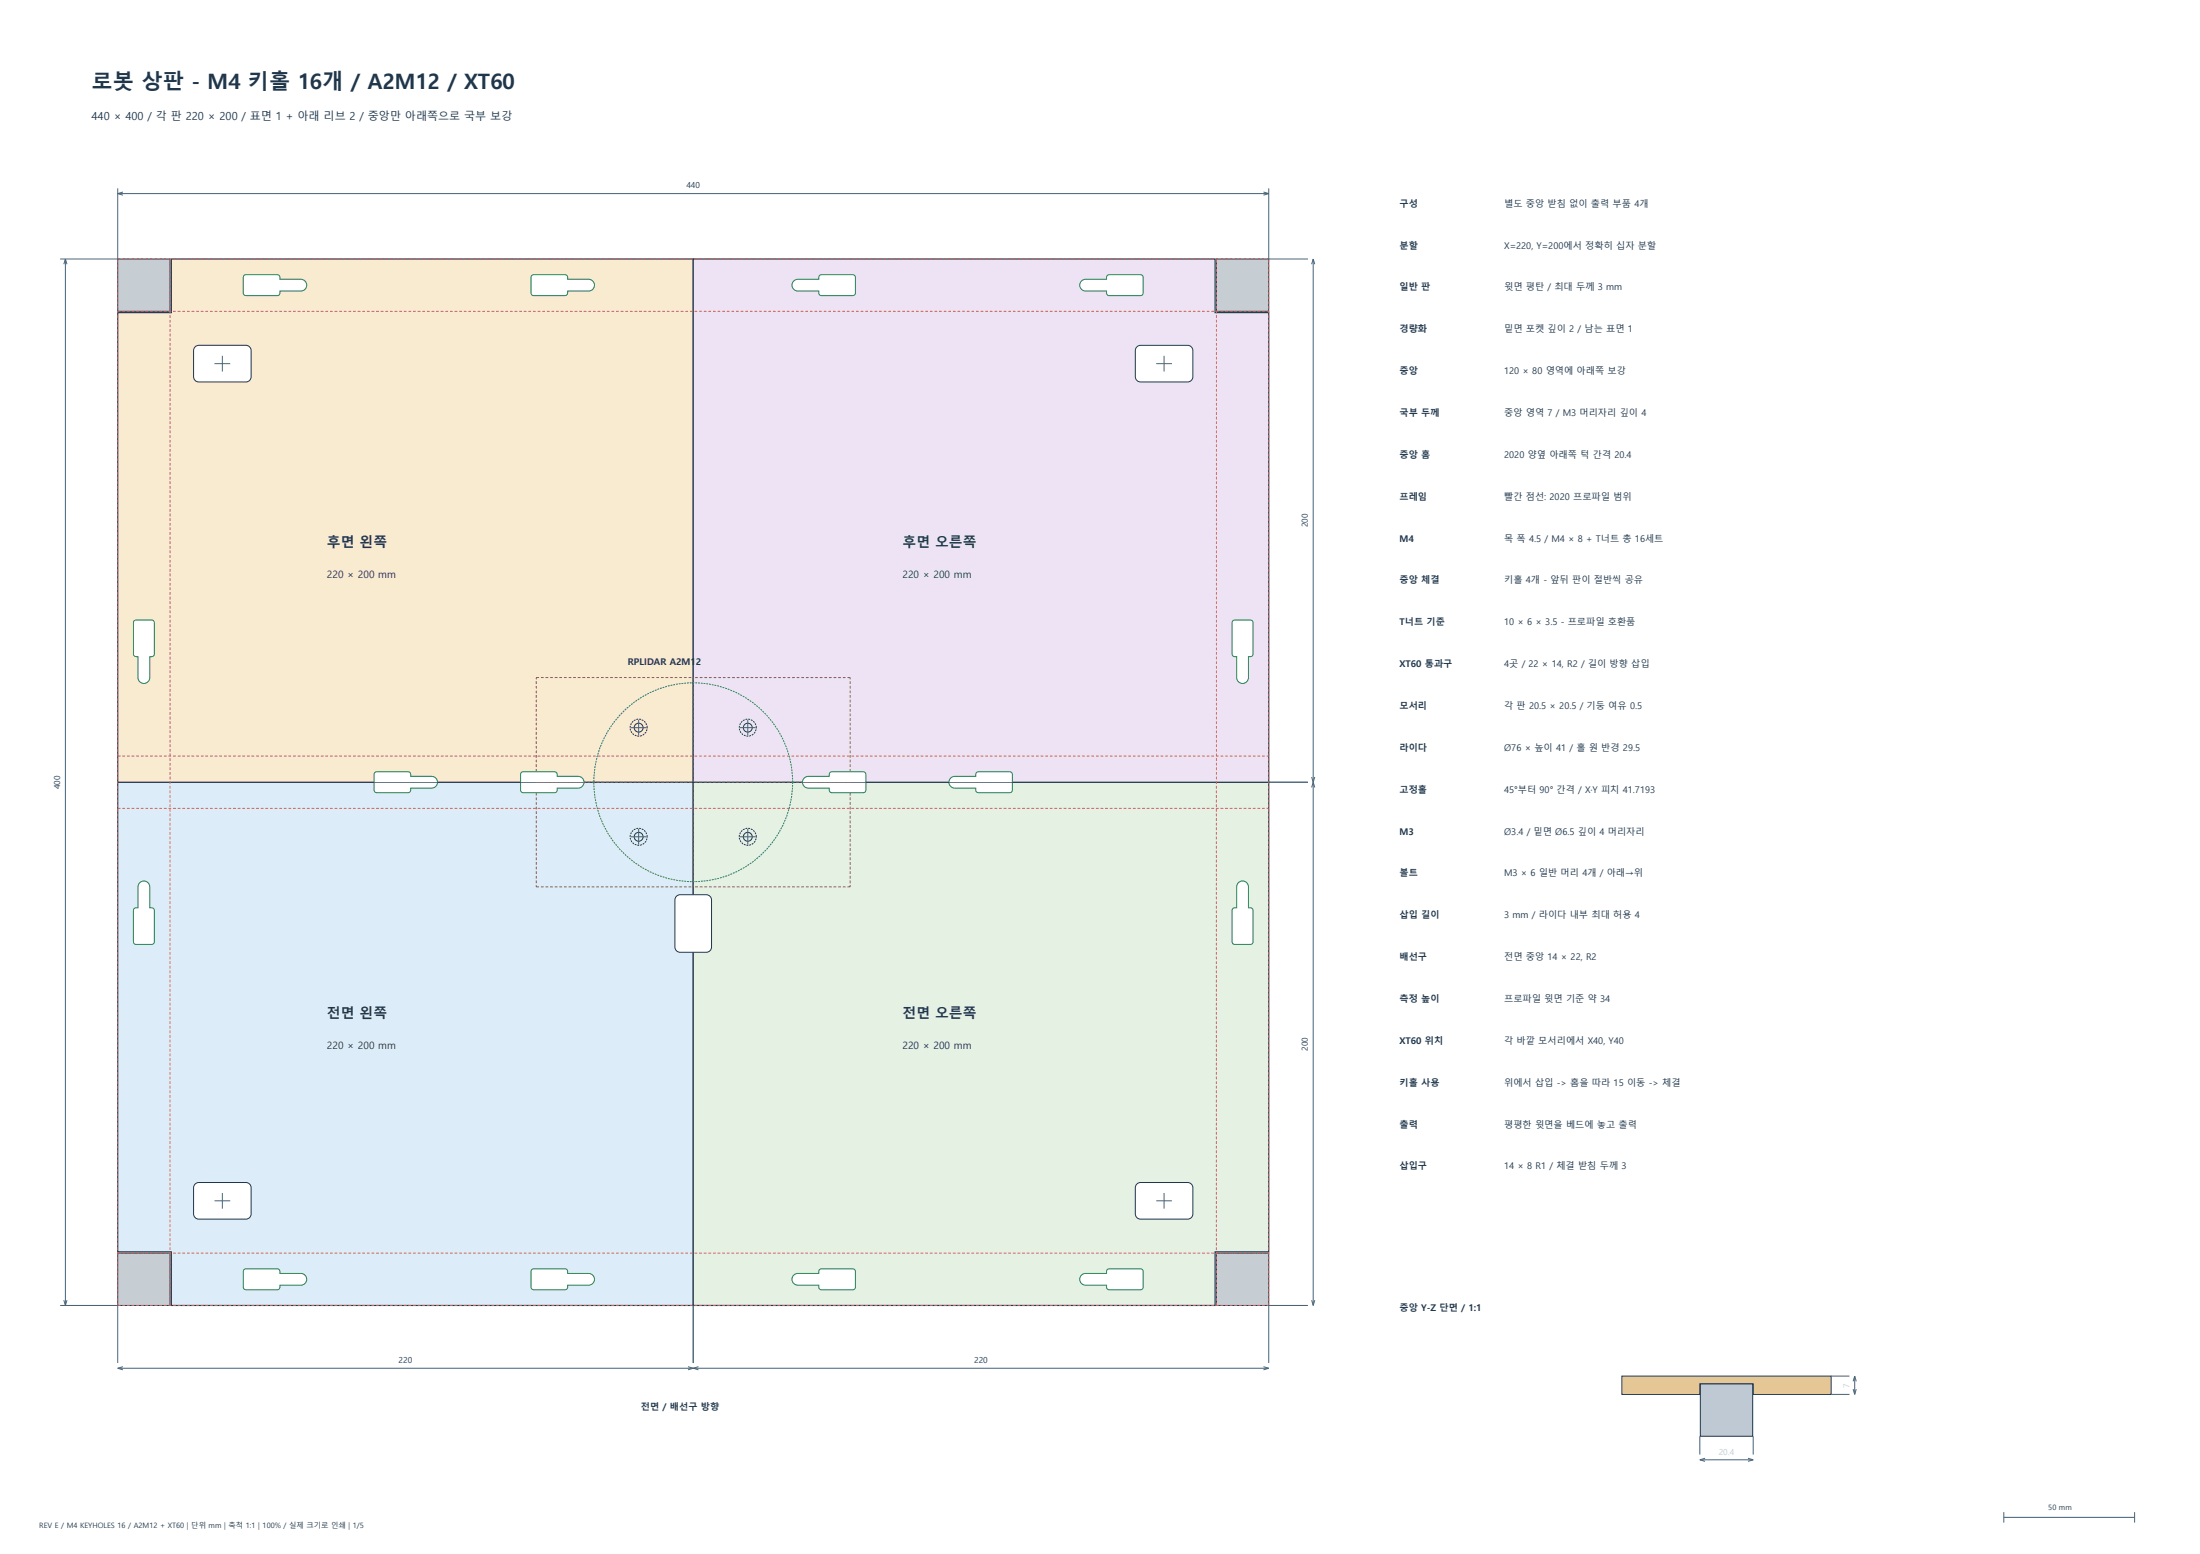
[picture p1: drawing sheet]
<svg xmlns="http://www.w3.org/2000/svg" width="841mm" height="594mm" viewBox="0 0 841 594" stroke-linecap="round" stroke-linejoin="round" font-family="sans-serif">
<path d="M45 299h220v200h-199.5v-20.5h-20.5z" fill-rule="evenodd" fill="#dcecf8" stroke="#20364b" stroke-width=".45"/>
<path d="M74.6 452.6l1.4-.6h18l1 .3 .7 .7 .3 1v10l-.3 1-.7 .7-1 .3h-18l-1-.3-.7-.7-.3-1v-10z" fill-rule="evenodd" fill="#fff" stroke="#20364b" stroke-width=".38"/>
<path d="M82 459h6M85 456v6" fill="none" stroke="#45627a" stroke-width=".38"/>
<path d="M205 299h60v40h-60z" fill="none" stroke="#897044" stroke-width=".38" stroke-dasharray="1.1 .7" stroke-linecap="butt"/>
<g fill="#fff" stroke="#208251" stroke-width=".38">
<path d="M93.3 485.3l.7-.3h12l.9 .5 .1 1.3h8a2.25 2.25 0 0 1 2.3 2.2 2.25 2.25 0 0 1-2.3 2.3h-8l-.1 1.2-.9 .5h-12a1 1 0 0 1-1-1v-6z" fill-rule="evenodd"/>
<path d="M203.3 485.3l.7-.3h12l.9 .5 .1 1.3h8a2.25 2.25 0 0 1 2.2 2.2 2.25 2.25 0 0 1-2.2 2.3h-8a1.35 1.35 0 0 1-.6 1.6l-12.4 .1a1 1 0 0 1-1-1v-6z" fill-rule="evenodd"/>
<path d="M53.4 337.4a2.25 2.25 0 0 1 2.5-.5 2.25 2.25 0 0 1 1.4 2.1v8a1.35 1.35 0 0 1 1.6 .6v12.9l-.9 .5h-6a1 1 0 0 1-1-1v-12l.5-.9 1.3-.1v-8z" fill-rule="evenodd"/>
<path d="M143 299h24.3a2.25 2.25 0 0 1-2.3 2.3h-8a1.35 1.35 0 0 1-.6 1.6l-12.7 .1-.7-.7z" fill-rule="evenodd"/>
<path d="M199 299h24.2a2.25 2.25 0 0 1-2.2 2.3h-8l-.1 1.2-.9 .5h-12a1 1 0 0 1-1-1z" fill-rule="evenodd"/>
</g>
<circle cx="244.1" cy="319.9" r="1.7" fill="none" stroke="#20364b" stroke-width=".38"/>
<path d="M247.4 319.9a3.3 3.3 0 0 0-4.7-3 3.3 3.3 0 0 0-.5 5.5 3.3 3.3 0 0 0 5.1-1.9l.1-.6" fill="none" stroke="#20364b" stroke-width=".38" stroke-dasharray=".7 .4" stroke-linecap="butt"/>
<path d="M241.1 319.9h6M244.1 316.9v6" fill="none" stroke="#45627a" stroke-width=".38"/>
<path d="M45 479h20v20h-20z" fill-rule="evenodd" fill="#c6ced4" stroke="#20364b" stroke-width=".38"/>
<path d="M265 299h220v179.5h-20.5v20.5h-199.5z" fill-rule="evenodd" fill="#e5f1e3" stroke="#20364b" stroke-width=".45"/>
<path d="M434.6 452.6l1.4-.6h18l1 .3 .7 .7 .3 1v10l-.3 1-.7 .7-1 .3h-18l-1-.3-.7-.7-.3-1v-10z" fill-rule="evenodd" fill="#fff" stroke="#20364b" stroke-width=".38"/>
<path d="M442 459h6M445 456v6" fill="none" stroke="#45627a" stroke-width=".38"/>
<path d="M265 299h60v40h-60z" fill="none" stroke="#897044" stroke-width=".38" stroke-dasharray="1.1 .7" stroke-linecap="butt"/>
<g fill="#fff" stroke="#208251" stroke-width=".38">
<path d="M413.4 487.4l1.6-.6h8l.1-1.3 .9-.5h12.3l.6 .5 .1 .5v6a1 1 0 0 1-1 1h-12l-.9-.5-.1-1.2h-8a2.25 2.25 0 0 1-2.1-1.4 2.25 2.25 0 0 1 .5-2.5z" fill-rule="evenodd"/>
<path d="M303.4 487.4l1.6-.6h8a1.35 1.35 0 0 1 .6-1.7l12.4-.1a1 1 0 0 1 1 1v6a1 1 0 0 1-1 1h-12a1 1 0 0 1-1-1v-.7h-8a2.25 2.25 0 0 1-2.1-1.4 2.25 2.25 0 0 1 .5-2.5z" fill-rule="evenodd"/>
<path d="M473.4 337.4a2.25 2.25 0 0 1 2.5-.5 2.25 2.25 0 0 1 1.4 2.1v8a1.35 1.35 0 0 1 1.6 .6l.1 12.4a1 1 0 0 1-1 1h-6a1 1 0 0 1-1-1v-12a1 1 0 0 1 1-1h.8v-8z" fill-rule="evenodd"/>
<path d="M362.8 299h24.2v3a1 1 0 0 1-1 1h-12l-.9-.5-.1-1.2h-8a2.25 2.25 0 0 1-2.2-2.3z" fill-rule="evenodd"/>
<path d="M306.8 299h24.2v3.3l-.3 .4-.7 .3h-12l-.9-.5-.1-1.2h-8a2.25 2.25 0 0 1-2.2-2.3z" fill-rule="evenodd"/>
</g>
<circle cx="285.9" cy="319.9" r="1.7" fill="none" stroke="#20364b" stroke-width=".38"/>
<path d="M289.1 319.9a3.3 3.3 0 0 0-4.7-3 3.3 3.3 0 0 0-.5 5.5 3.3 3.3 0 0 0 5.1-1.9l.1-.6" fill="none" stroke="#20364b" stroke-width=".38" stroke-dasharray=".7 .4" stroke-linecap="butt"/>
<path d="M282.9 319.9h6M285.9 316.9v6" fill="none" stroke="#45627a" stroke-width=".38"/>
<path d="M465 479h20v20h-20z" fill-rule="evenodd" fill="#c6ced4" stroke="#20364b" stroke-width=".38"/>
<path d="M65.5 99h199.5v200h-220v-179.5h20.5z" fill-rule="evenodd" fill="#f9ebcf" stroke="#20364b" stroke-width=".45"/>
<path d="M74.6 132.6l1.4-.6h18l1 .3 .7 .7 .3 1v10l-.3 1-.7 .7-1 .3h-18l-1-.3-.7-.7-.3-1v-10z" fill-rule="evenodd" fill="#fff" stroke="#20364b" stroke-width=".38"/>
<path d="M82 139h6M85 136v6" fill="none" stroke="#45627a" stroke-width=".38"/>
<path d="M205 259h60v40h-60z" fill="none" stroke="#897044" stroke-width=".38" stroke-dasharray="1.1 .7" stroke-linecap="butt"/>
<g fill="#fff" stroke="#208251" stroke-width=".38">
<path d="M93.3 105.3l.7-.3h12a1 1 0 0 1 1 1v.8h8a2.25 2.25 0 0 1 2.3 2.2 2.25 2.25 0 0 1-2.3 2.3h-8l-.1 1.2-.9 .5h-12.3l-.6-.5-.1-.5v-6z" fill-rule="evenodd"/>
<path d="M203.3 105.3l.7-.3h12a1 1 0 0 1 1 1v.8h8a2.25 2.25 0 0 1 2.2 2.2 2.25 2.25 0 0 1-2.2 2.3h-8l-.1 1.2-.9 .5h-12.3l-.6-.5-.1-.5v-6z" fill-rule="evenodd"/>
<path d="M51.3 237.3l.7-.3h6l.9 .5 .1 12.5a1 1 0 0 1-1 1h-.7v8a2.25 2.25 0 0 1-2.3 2.3 2.25 2.25 0 0 1-2.2-2.3v-8l-1.3-.1-.5-.9v-12z" fill-rule="evenodd"/>
<path d="M143.3 295.3l.7-.3h12a1 1 0 0 1 1 1v.8h8a2.12 2.12 0 0 1 2.2 2.3h-24.2v-3.1z" fill-rule="evenodd"/>
<path d="M199.3 295.3l.7-.3h12l.9 .5 .1 1.3h8a2.12 2.12 0 0 1 2.2 2.3h-24.2v-3.1z" fill-rule="evenodd"/>
</g>
<circle cx="244.1" cy="278.1" r="1.7" fill="none" stroke="#20364b" stroke-width=".38"/>
<path d="M247.4 278.1a3.3 3.3 0 0 0-4.7-2.9 3.3 3.3 0 0 0-.5 5.5 3.3 3.3 0 0 0 5.1-1.9l.1-.7" fill="none" stroke="#20364b" stroke-width=".38" stroke-dasharray=".7 .4" stroke-linecap="butt"/>
<path d="M241.1 278.1h6M244.1 275.1v6" fill="none" stroke="#45627a" stroke-width=".38"/>
<path d="M45 99h20v20h-20z" fill-rule="evenodd" fill="#c6ced4" stroke="#20364b" stroke-width=".38"/>
<path d="M265 99h199.5v20.5h20.5v179.5h-220z" fill-rule="evenodd" fill="#eee3f5" stroke="#20364b" stroke-width=".45"/>
<path d="M434.6 132.6l1.4-.6h18l1 .3 .7 .7 .3 1v10l-.3 1-.7 .7-1 .3h-18l-1-.3-.7-.7-.3-1v-10z" fill-rule="evenodd" fill="#fff" stroke="#20364b" stroke-width=".38"/>
<path d="M442 139h6M445 136v6" fill="none" stroke="#45627a" stroke-width=".38"/>
<path d="M265 259h60v40h-60z" fill="none" stroke="#897044" stroke-width=".38" stroke-dasharray="1.1 .7" stroke-linecap="butt"/>
<g fill="#fff" stroke="#208251" stroke-width=".38">
<path d="M413.4 107.4l1.6-.6h8l.1-1.3 .9-.5h12a1 1 0 0 1 1 1v6a1 1 0 0 1-1 1h-12l-.9-.5-.1-1.2h-8a2.25 2.25 0 0 1-2.1-1.4 2.25 2.25 0 0 1 .5-2.5z" fill-rule="evenodd"/>
<path d="M303.4 107.4l1.6-.6h8a1.35 1.35 0 0 1 .6-1.7l12.4-.1a1 1 0 0 1 1 1v6l-.5 .9-12.5 .1a1 1 0 0 1-1-1v-.7h-8a2.25 2.25 0 0 1-2.1-1.4 2.25 2.25 0 0 1 .5-2.5z" fill-rule="evenodd"/>
<path d="M471.3 237.3l.7-.3h6l.5 .1 .5 .6v12.3l-.5 .9-1.2 .1v8a2.25 2.25 0 0 1-2.3 2.3 2.25 2.25 0 0 1-2.2-2.3v-8a1.35 1.35 0 0 1-1.7-.6l-.1-12.4z" fill-rule="evenodd"/>
<path d="M363.4 297.4l1.6-.6h8a1.35 1.35 0 0 1 .6-1.7l12.4-.1a1 1 0 0 1 1 1v3.1h-24.2v-.7z" fill-rule="evenodd"/>
<path d="M307.4 297.4l1.6-.6h8l.1-1.3 .9-.5h12l.7 .3 .3 .4v3.4h-24.2v-.7z" fill-rule="evenodd"/>
</g>
<circle cx="285.9" cy="278.1" r="1.7" fill="none" stroke="#20364b" stroke-width=".38"/>
<path d="M289.1 278.1a3.3 3.3 0 0 0-4.7-2.9 3.3 3.3 0 0 0-.5 5.5 3.3 3.3 0 0 0 5.1-1.9l.1-.7" fill="none" stroke="#20364b" stroke-width=".38" stroke-dasharray=".7 .4" stroke-linecap="butt"/>
<path d="M282.9 278.1h6M285.9 275.1v6" fill="none" stroke="#45627a" stroke-width=".38"/>
<path d="M465 99h20v20h-20z" fill-rule="evenodd" fill="#c6ced4" stroke="#20364b" stroke-width=".38"/>
<path d="M45 99h440M45 119h440M45 289h440M45 309h440M45 479h440M45 499h440M45 499v-400M65 499v-400M465 499v-400M485 499v-400" fill="none" stroke="#c86161" stroke-width=".38" stroke-dasharray="1.1 .7" stroke-linecap="butt"/>
<path d="M303 299a38 38 0 0 0-56.3-33.3 38 38 0 0 0-2.2 65.3 38 38 0 0 0 58.4-29.4l.1-2.6" fill="none" stroke="#267b5c" stroke-width=".38" stroke-dasharray=".7 .4" stroke-linecap="butt"/>
<path d="M258.6 342.6l1.4-.6h10l1 .3 .7 .7 .3 1v18l-.3 1-.7 .7-1 .3h-10l-1-.3-.7-.7-.3-1v-18z" fill-rule="evenodd" fill="#fff" stroke="#20364b" stroke-width=".38"/>
<g fill="none" stroke="#45627a" stroke-width=".38">
<path d="M45 72v27h-22M45 74h440M45 74l2 .6M47 73.4l-2 .6M483 73.4l2 .6M485 72v27h15M485 74l-2 .6M25 99v400M25 99l-.6 2M25 99l.6 2M502 99v400M502 99l-.6 2"/>
<path d="M502 99l.6 2M485 299h15M501.4 297l1.2 4M502.6 297l-1.2 4M23 499h22v22M24.4 497l.6 2M25.6 497l-.6 2M265 499v22M500 499h-15v22M501.4 497l.6 2M502.6 497l-.6 2M45 523h440"/>
<path d="M45 523l2 .6M47 522.4l-2 .6M263 522.4l4 1.2M267 522.4l-4 1.2M483 522.4l2 .6M485 523l-2 .6"/>
</g>
<path d="M620 526h80v7h-29.8v-4h-20.4v4h-29.8z" fill-rule="evenodd" fill="#e4c795" stroke="#20364b" stroke-width=".38"/>
<path d="M650 529h20v20h-20z" fill-rule="evenodd" fill="#bfc9d3" stroke="#20364b" stroke-width=".38"/>
<g fill="none" stroke="#45627a" stroke-width=".38">
<path d="M700 533h7M700 526h7M708.4 531l.6 2M709 526v7M709 526l-.6 2M709 526l.6 2M709.6 531l-.6 2M649.8 549v7M649.8 558h20.4M649.8 558l2 .6M651.8 557.4l-2 .6M668.2 557.4l2 .6"/>
<path d="M670.2 549v7M670.2 558l-2 .6M766 578v4M816 578v4"/>
</g>
<path d="M766 580h50" fill="none" stroke="#45627a" stroke-width=".4"/>
<text font-size="8.1" fill="#20364b" x="35" y="34">로봇 상판 - M4 키홀 16개 / A2M12 / XT60</text>
<g font-size="5.3" fill="#20364b">
<text x="125" y="209">후면 왼쪽</text>
<text x="345" y="209">후면 오른쪽</text>
<text x="125" y="389">전면 왼쪽</text>
<text x="345" y="389">전면 오른쪽</text>
</g>
<text font-size="4.2" fill="#20364b" x="35" y="46">440 × 400 / 각 판 220 × 200 / 표면 1 + 아래 리브 2 / 중앙만 아래쪽으로 국부 보강</text>
<g font-size="3.9" fill="#20364b">
<text x="125" y="221">220 × 200 mm</text>
<text x="345" y="221">220 × 200 mm</text>
<text x="125" y="401">220 × 200 mm</text>
<text x="345" y="401">220 × 200 mm</text>
</g>
<g font-size="3.5" fill="#20364b">
<text x="535" y="79">구성</text>
<text x="575" y="79">별도 중앙 받침 없이 출력 부품 4개</text>
<text x="535" y="95">분할</text>
<text x="575" y="95">X=220, Y=200에서 정확히 십자 분할</text>
<text x="535" y="111">일반 판</text>
<text x="575" y="111">윗면 평탄 / 최대 두께 3 mm</text>
<text x="535" y="127">경량화</text>
<text x="575" y="127">밑면 포켓 깊이 2 / 남는 표면 1</text>
<text x="535" y="143">중앙</text>
<text x="575" y="143">120 × 80 영역에 아래쪽 보강</text>
<text x="535" y="159">국부 두께</text>
<text x="575" y="159">중앙 영역 7 / M3 머리자리 깊이 4</text>
<text x="535" y="175">중앙 홈</text>
<text x="575" y="175">2020 양옆 아래쪽 턱 간격 20.4</text>
<text x="535" y="191">프레임</text>
<text x="575" y="191">빨간 점선: 2020 프로파일 범위</text>
<text x="535" y="207">M4</text>
<text x="575" y="207">목 폭 4.5 / M4 × 8 + T너트 총 16세트</text>
<text x="535" y="223">중앙 체결</text>
<text x="575" y="223">키홀 4개 - 앞뒤 판이 절반씩 공유</text>
<text x="535" y="239">T너트 기준</text>
<text x="575" y="239">10 × 6 × 3.5 - 프로파일 호환품</text>
<text x="240" y="254">RPLIDAR A2M12</text>
<text x="535" y="255">XT60 통과구</text>
<text x="575" y="255">4곳 / 22 × 14, R2 / 길이 방향 삽입</text>
<text x="535" y="271">모서리</text>
<text x="575" y="271">각 판 20.5 × 20.5 / 기둥 여유 0.5</text>
<text x="535" y="287">라이다</text>
<text x="575" y="287">Ø76 × 높이 41 / 홀 원 반경 29.5</text>
<text x="535" y="303">고정홀</text>
<text x="575" y="303">45°부터 90° 간격 / X·Y 피치 41.7193</text>
<text x="535" y="319">M3</text>
<text x="575" y="319">Ø3.4 / 밑면 Ø6.5 깊이 4 머리자리</text>
<text x="535" y="335">볼트</text>
<text x="575" y="335">M3 × 6 일반 머리 4개 / 아래→위</text>
<text x="535" y="351">삽입 길이</text>
<text x="575" y="351">3 mm / 라이다 내부 최대 허용 4</text>
<text x="535" y="367">배선구</text>
<text x="575" y="367">전면 중앙 14 × 22, R2</text>
<text x="535" y="383">측정 높이</text>
<text x="575" y="383">프로파일 윗면 기준 약 34</text>
<text x="535" y="399">XT60 위치</text>
<text x="575" y="399">각 바깥 모서리에서 X40, Y40</text>
<text x="535" y="415">키홀 사용</text>
<text x="575" y="415">위에서 삽입 -&gt; 홈을 따라 15 이동 -&gt; 체결</text>
<text x="535" y="431">출력</text>
<text x="575" y="431">평평한 윗면을 베드에 놓고 출력</text>
<text x="535" y="447">삽입구</text>
<text x="575" y="447">14 × 8 R1 / 체결 받침 두께 3</text>
<text x="535" y="501">중앙 Y-Z 단면 / 1:1</text>
<text x="245" y="539">전면 / 배선구 방향</text>
</g>
<g font-size="3.2" fill="#20364b">
<text x="262.4" y="72">440</text>
<text x="500" y="201.6" transform="rotate(-90 500 201.6)">200</text>
<text x="23" y="301.6" transform="rotate(-90 23 301.6)">400</text>
<text x="500" y="401.6" transform="rotate(-90 500 401.6)">200</text>
<text x="152.4" y="521">220</text>
<text x="372.4" y="521">220</text>
</g>
<g font-size="3.2" fill="#bfc9d3">
<text x="707" y="530.4" transform="rotate(-90 707 530.4)">7</text>
<text x="657" y="556">20.4</text>
</g>
<g font-size="2.8" fill="#20364b">
<text x="783" y="577">50 mm</text>
<text x="15" y="584">REV E / M4 KEYHOLES 16 / A2M12 + XT60 | 단위 mm | 축척 1:1 | 100% / 실제 크기로 인쇄 | 1/5</text>
</g>
</svg>
